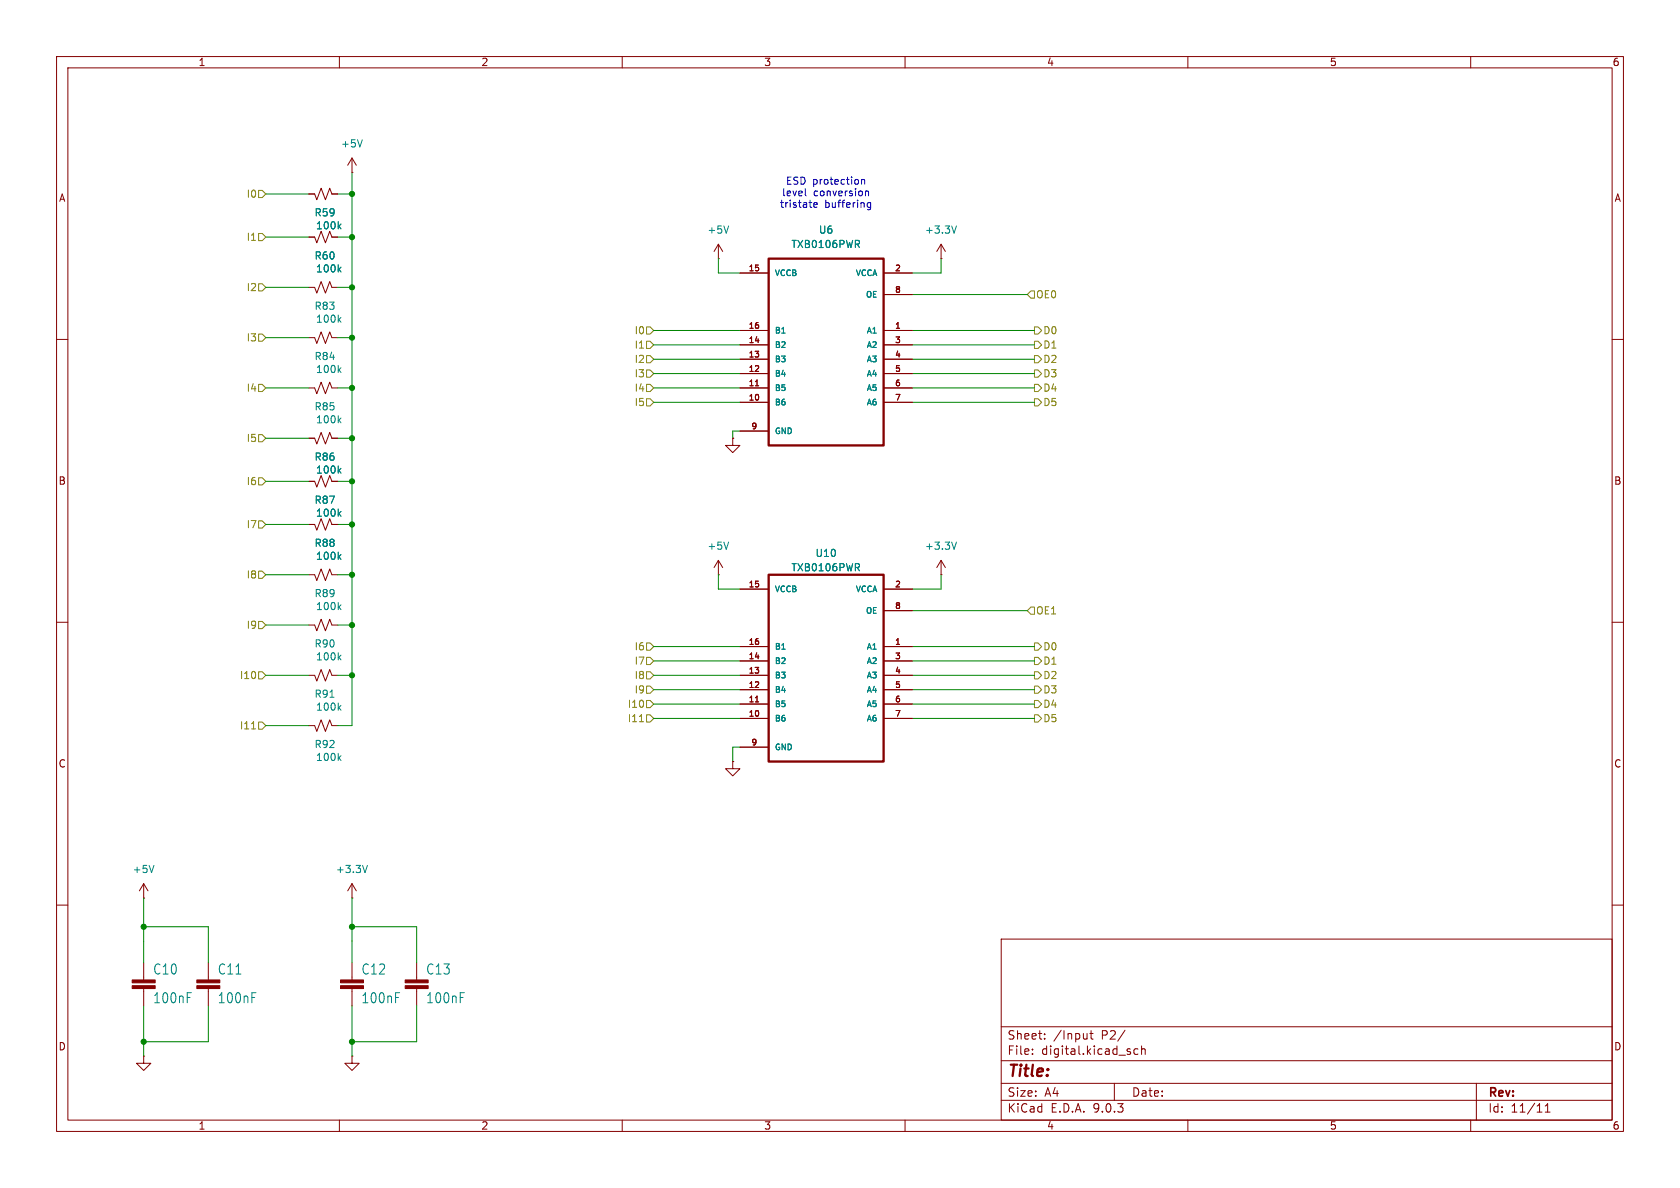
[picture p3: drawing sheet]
<svg xmlns="http://www.w3.org/2000/svg" width="297mm" height="210mm" viewBox="0 0 297 210" stroke-linecap="round" stroke-linejoin="round" font-family="sans-serif">
<g fill="none" stroke="#840000" stroke-width=".18">
<path d="M10 10h277v190h-277zM12 12h273v186h-273zM60 10v2M110 10v2M160 10v2M210 10v2M260 10v2M54.6 34.3h1l.4 1 .8-2 .7 2 .8-2 .4 1h1M62.2 30.5h.1M62.2 27.9v2.6M62.2 27.9l-.7 1.3M62.2 27.9l.8 1.3"/>
<path d="M54.6 50.8h1l.4 1 .8-2 .7 2 .8-2 .4 1h1M54.6 59.7h1l.4 1 .8-2 .7 2 .8-2 .4 1h1M54.6 41.9h1l.4 1 .8-2 .7 2 .8-2 .4 1h1M127 45.7h.1M127 43.2v2.5M127 43.2l-.8 1.3M127 43.2l.8 1.3M130.8 48.3h5.1M130.8 58.4h5.1M156.2 48.3h5.1M156.2 58.4h5.1M156.2 52.1h5.1"/>
<path d="M166.4 45.7h.1M166.4 43.2l-.8 1.3M166.4 43.2l.7 1.3M166.4 43.2v2.5M10 60h2M54.6 77.5h1l.4 1 .8-2 .7 2 .8-2 .4 1h1M54.6 68.6h1l.4 1 .8-2 .7 2 .8-2 .4 1h1M129.5 77.5v1.2h1.3l-1.3 1.3-1.2-1.3h1.2M129.5 77.5h.1M130.8 68.6h5.1M130.8 61h5.1M130.8 63.5h5.1"/>
<path d="M130.8 66h5.1M130.8 71.1h5.1M130.8 76.2h5.1M133.5 68.2h.6M156.2 68.6h5.1M156.2 61h5.1M156.2 63.5h5.1M156.2 66h5.1M156.2 71.1h5.1M285 60h2M54.6 85.1h1l.4 1 .8-2 .7 2 .8-2 .4 1h1M54.6 92.7h1l.4 1 .8-2 .7 2 .8-2 .4 1h1"/>
<path d="M127 99.1l-.8 1.2M127 99.1l.8 1.2M127 99.1v2.5M166.4 99.1v2.5M166.4 99.1l-.8 1.2M166.4 99.1l.7 1.2M10 110h2M54.6 119.4h1l.4 1 .8-2 .7 2 .8-2 .4 1h1M54.6 101.6h1l.4 1 .8-2 .7 2 .8-2 .4 1h1M54.6 110.5h1l.4 1 .8-2 .7 2 .8-2 .4 1h1M127 101.6h.1M130.8 104.1h5.1"/>
<path d="M130.8 114.3h5.1M130.8 116.8h5.1M130.8 119.4h5.1M156.2 104.1h5.1M156.2 114.3h5.1M156.2 116.8h5.1M156.2 119.4h5.1M156.2 108h5.1M166.4 101.6h.1M285 110h2M54.6 128.3h1l.4 1 .8-2 .7 2 .8-2 .4 1h1M129.5 134.6v1.3h1.3l-1.3 1.3-1.2-1.3h1.2"/>
<path d="M129.5 134.6h.1M130.8 121.9h5.1M130.8 124.5h5.1M130.8 127h5.1M130.8 132.1h5.1M133.5 124.1h.6M156.2 121.9h5.1M156.2 124.5h5.1M156.2 127h5.1M25.4 158.8h.1M25.4 156.2l-.8 1.3M25.4 156.2l.8 1.3"/>
<path d="M25.4 156.2v2.6M62.2 158.8h.1M62.2 156.2l-.7 1.3M62.2 156.2l.8 1.3M62.2 156.2v2.6M10 160h2M25.4 170.2v3M25.4 174.8v3M36.8 170.2v3M36.8 174.8v3M62.2 170.2v3M62.2 174.8v3"/>
<path d="M73.7 170.2v3M73.7 174.8v3M177 166h108v32h-108zM285 160h2M25.4 186.7v1.3h1.3l-1.3 1.2-1.3-1.2h1.3M25.4 186.7h.1M60 198v2M62.2 186.7v1.3h1.3l-1.3 1.2-1.2-1.2h1.2M62.2 186.7h.1M110 198v2M160 198v2M177 194.5h108"/>
<path d="M177 191.5h108M177 187.5h108M177 181.5h108M182.5 186.3v.1M182.5 185.5v.1M184.7 183.6v.1M184.7 182.8v.1M192.2 182.7v1M192.2 183.6h-.1M192.7 182.7h.5M192.9 182.2v1.3l.3 .2M197 191.5v3"/>
<path d="M198.9 182.1l-1.3 2M201.2 185.5l-.5-.1-.2 .3v.4l.1 .2h.6M201.8 185.5l.2-.1 .4 .1 .1 .9M201.8 184.9v1.5M210 198v2M260 198v2M261 191.5v6.5M273.2 196.6h.8M273.2 195.5l.4-.4v1.5"/>
</g>
<g fill="none" stroke="#008484" stroke-width=".18">
<path d="M59.9 40l.4 .5M60.3 39.6l-.5 .5M64 24.7l-.4 1.3M128.8 39.9l-.4 1.3M169.1 39.9l-.4 1.3M59.9 56.5l.4 .5M59.9 47.6l.4 .5M60.3 56.1l-.5 .5M60.3 47.2l-.5 .5M151.5 43.2l.4 .6M151.8 42.6l.1 .1-.1 .4M59.9 65.4l.4 .5"/>
<path d="M59.9 74.3l.4 .4M60.3 65l-.5 .5M60.3 73.9l-.5 .5M59.9 83.2l.4 .4M59.9 90.8l.4 .5M59.9 98.4l.4 .5M60.3 82.8l-.5 .5M60.3 90.4l-.5 .5M60.3 98l-.5 .5M128.8 95.8l-.4 1.3M151.8 99.7l.1 .2-.1 .3M169.1 95.8l-.4 1.3"/>
<path d="M59.9 107.3l.4 .5M59.9 116.2l.4 .5M60.3 106.9l-.5 .5M60.3 115.8l-.5 .5M151.5 100.3l.4 .6M58.3 123.3h.8M59.9 125.1l.4 .4M59.9 134l.4 .4M60.3 124.7l-.5 .5M60.3 133.6l-.5 .5M27.2 153l-.4 1.2M65 153l-.5 1.2"/>
<path d="M33.1 175.5h.7M44.5 175.5h.8M69.9 175.5h.8M81.4 175.5h.7"/>
</g>
<path d="M135.9 45.7h20.3v33h-20.3zM135.9 101.6h20.3v33h-20.3z" fill="none" stroke="#840000" stroke-width=".41"/>
<g fill="#840000" stroke="#840000" stroke-width=".18">
<path d="M60.2 173.2h4.1v.5h-4.1z"/>
<path d="M60.2 174.2h4.1v.6h-4.1z"/>
<path d="M71.6 173.2h4.1v.5h-4.1z"/>
<path d="M71.6 174.2h4.1v.6h-4.1z"/>
<path d="M23.4 173.2h4v.5h-4z"/>
<path d="M23.4 174.2h4v.6h-4z"/>
<path d="M34.8 173.2h4.1v.5h-4.1z"/>
<path d="M34.8 174.2h4.1v.6h-4.1z"/>
</g>
<g fill="none" stroke="#848400" stroke-width=".18">
<path d="M45.7 33.7h.7l.6 .6-.6 .6h-.7zM45.7 50.2h.7l.6 .6-.6 .6h-.7zM45.7 41.3h.7l.6 .6-.6 .6h-.7zM45.7 59.1h.7l.6 .6-.6 .6h-.7zM114.3 57.8h.6l.7 .6-.7 .7h-.6zM182.2 51.4h.7v1.3h-.7l-.6-.6zM182.9 57.8h.6l.6 .6-.6 .7h-.6zM45.7 67.9h.7l.6 .7-.6 .6h-.7zM45.7 76.8h.7l.6 .7-.6 .6h-.7zM114.3 60.3h.6l.7 .7-.7 .6h-.6zM114.3 70.5h.6l.7 .6-.7 .7h-.6zM114.3 65.4h.6l.7 .6-.7 .7h-.6z"/>
<path d="M114.3 62.9h.6l.7 .6-.7 .6h-.6zM114.3 67.9h.6l.7 .7-.7 .6h-.6zM182.9 70.5h.6l.6 .6-.6 .7h-.6zM182.9 60.3h.6l.6 .7-.6 .6h-.6zM182.9 65.4h.6l.6 .6-.6 .7h-.6zM182.9 62.9h.6l.6 .6-.6 .6h-.6zM182.9 67.9h.6l.6 .7-.6 .6h-.6zM45.7 92.1h.7l.6 .6-.6 .6h-.7zM45.7 84.5h.7l.6 .6-.6 .6h-.7zM45.7 118.7h.7l.6 .7-.6 .6h-.7zM45.7 109.9h.7l.6 .6-.6 .6h-.7zM45.7 101h.7l.6 .6-.6 .6h-.7z"/>
<path d="M114.3 113.7h.6l.7 .6-.7 .6h-.6zM114.3 118.7h.6l.7 .7-.7 .6h-.6zM114.3 116.2h.6l.7 .6-.7 .7h-.6zM182.2 107.3h.7v1.3h-.7l-.6-.6zM182.9 113.7h.6l.6 .6-.6 .6h-.6zM182.9 118.7h.6l.6 .7-.6 .6h-.6zM182.9 116.2h.6l.6 .6-.6 .7h-.6zM44.5 128.8h.7M45.7 127.6h.7l.6 .7-.6 .6h-.7zM113 127.6h.8M114.3 121.3h.6l.7 .6-.7 .7h-.6zM114.3 126.4h.6l.7 .6-.7 .6h-.6z"/>
<path d="M114.3 123.8h.6l.7 .7-.7 .6h-.6zM182.9 123.8h.6l.6 .7-.6 .6h-.6zM182.9 126.4h.6l.6 .6-.6 .6h-.6zM182.9 121.3h.6l.6 .6-.6 .7h-.6z"/>
</g>
<g fill="none" stroke="#008400" stroke-width=".18">
<path d="M47 34.3h7.6M59.7 34.3h2.5M62.2 30.5v97.8h-2.5M47 59.7h7.6M47 50.8h7.6M47 41.9h7.6M59.7 59.7h2.5M59.7 50.8h2.5M59.7 41.9h2.5M115.6 58.4h15.2M127 45.7v2.6h3.8M161.3 58.4h21.6"/>
<path d="M161.3 52.1h20.3M166.4 45.7v2.6h-5.1M47 68.6h7.6M47 77.5h7.6M59.7 68.6h2.5M59.7 77.5h2.5M115.6 68.6h15.2M115.6 61h15.2M115.6 71.1h15.2M115.6 63.5h15.2M115.6 66h15.2M130.8 76.2h-1.3v1.3"/>
<path d="M161.3 68.6h21.6M161.3 61h21.6M161.3 71.1h21.6M161.3 63.5h21.6M161.3 66h21.6M47 92.7h7.6M47 85.1h7.6M59.7 92.7h2.5M59.7 85.1h2.5M47 119.4h7.6M47 101.6h7.6M47 110.5h7.6"/>
<path d="M59.7 119.4h2.5M59.7 101.6h2.5M59.7 110.5h2.5M115.6 114.3h15.2M115.6 119.4h15.2M115.6 116.8h15.2M127 101.6v2.5h3.8M161.3 114.3h21.6M161.3 119.4h21.6M161.3 116.8h21.6M161.3 108h20.3M166.4 101.6v2.5h-5.1"/>
<path d="M47 128.3h7.6M115.6 127h15.2M115.6 121.9h15.2M115.6 124.5h15.2M130.8 132.1h-1.3v2.5M161.3 127h21.6M161.3 121.9h21.6M161.3 124.5h21.6M25.4 158.8v11.4M62.2 158.8v11.4M25.4 177.8v8.9M25.4 163.8h11.4v6.4"/>
<path d="M36.8 177.8v6.4h-11.4M62.2 177.8v8.9M62.2 163.8h11.5v6.4M73.7 177.8v6.4h-11.5"/>
</g>
<path d="M142.4 33.3v1.1l.1 .2M143.9 36.2l.6-.1-.1-.2-.3-.1-.2 .2v.6h.5M152.3 31.7v.9M152.3 31.8l.2-.1 .3 .1 .1 .8M153 33.8v.8M153 33.9l.2-.1h.3v.8M153.9 35.9l-.4-.1-.2 .3 .1 .5h.5M153.9 35.8v1l-.2 .3-.3-.1" fill="none" stroke="#0000c2" stroke-width=".18"/>
<g fill="#008400" stroke="#008400" stroke-width=".18">
<circle cx="62.2" cy="59.7" r=".46"/>
<circle cx="62.2" cy="50.8" r=".46"/>
<circle cx="62.2" cy="85.1" r=".46"/>
<circle cx="62.2" cy="92.7" r=".46"/>
<circle cx="62.2" cy="110.5" r=".46"/>
<circle cx="62.2" cy="101.6" r=".46"/>
<circle cx="62.2" cy="119.4" r=".46"/>
<circle cx="62.2" cy="68.6" r=".46"/>
<circle cx="62.2" cy="77.5" r=".46"/>
<circle cx="62.2" cy="34.3" r=".46"/>
<circle cx="62.2" cy="41.9" r=".46"/>
<circle cx="25.4" cy="184.2" r=".46"/>
<circle cx="62.2" cy="184.2" r=".46"/>
<circle cx="62.2" cy="163.8" r=".46"/>
<circle cx="25.4" cy="163.8" r=".46"/>
</g>
<text font-size="2.8" fill="#840000" x="178" y="190.9">Title:</text>
<g font-size="2.5" fill="#008484">
<text x="27" y="172.5">C10</text>
<text x="38.4" y="172.5">C11</text>
<text x="63.8" y="172.5">C12</text>
<text x="75.2" y="172.5">C13</text>
<text x="27" y="177.6">100nF</text>
<text x="38.4" y="177.6">100nF</text>
<text x="63.8" y="177.6">100nF</text>
<text x="75.2" y="177.6">100nF</text>
</g>
<g font-size="2.1" fill="#840000">
<text x="178" y="184">Sheet:</text>
<text x="186.2" y="184">/Input</text>
<text x="194.7" y="184">P2/</text>
<text x="178" y="186.7">File:</text>
<text x="184.1" y="186.7">digital.kicad_sch</text>
<text x="178" y="196.9">KiCad</text>
<text x="178" y="194.1">Size:</text>
<text x="184.7" y="194.1">A4</text>
<text x="185.7" y="196.9">E.D.A.</text>
<text x="193.3" y="196.9">9.0.3</text>
<text x="200" y="194.1">Date:</text>
<text x="263" y="194.3">Rev:</text>
<text x="263" y="196.9">Id:</text>
<text x="267.1" y="196.9">11/11</text>
</g>
<g font-size="1.8" fill="#840000">
<text x="35" y="11.9">1</text>
<text x="85" y="11.9">2</text>
<text x="135" y="11.9">3</text>
<text x="185" y="11.9">4</text>
<text x="235" y="11.9">5</text>
<text x="285" y="11.9">6</text>
<text x="10.3" y="35.9">A</text>
<text x="285.3" y="35.9">A</text>
<text x="10.3" y="85.9">B</text>
<text x="285.3" y="85.9">B</text>
<text x="10.3" y="135.9">C</text>
<text x="285.3" y="135.9">C</text>
<text x="10.3" y="185.9">D</text>
<text x="285.3" y="185.9">D</text>
<text x="35" y="199.9">1</text>
<text x="85" y="199.9">2</text>
<text x="135" y="199.9">3</text>
<text x="185" y="199.9">4</text>
<text x="235" y="199.9">5</text>
<text x="285" y="199.9">6</text>
</g>
<g font-size="1.8" fill="#008484">
<text x="60.2" y="26.3">+5V</text>
<text x="55.5" y="38.5">R59</text>
<text x="55.8" y="40.7">100k</text>
<text x="125" y="41.5">+5V</text>
<text x="144.7" y="41.5">U6</text>
<text x="163.4" y="41.5">+3.3V</text>
<text x="55.5" y="46.1">R60</text>
<text x="139.8" y="44">TXB0106PWR</text>
<text x="55.8" y="48.4">100k</text>
<text x="55.5" y="55">R83</text>
<text x="55.8" y="57.3">100k</text>
<text x="55.5" y="63.9">R84</text>
<text x="55.8" y="66.1">100k</text>
<text x="55.5" y="72.7">R85</text>
<text x="55.8" y="75">100k</text>
<text x="55.5" y="81.6">R86</text>
<text x="55.8" y="83.9">100k</text>
<text x="55.5" y="89.3">R87</text>
<text x="55.8" y="91.5">100k</text>
<text x="55.5" y="96.9">R88</text>
<text x="55.8" y="99.2">100k</text>
<text x="125" y="97.4">+5V</text>
<text x="139.8" y="101.2">TXB0106PWR</text>
<text x="144.1" y="98.7">U10</text>
<text x="163.4" y="97.4">+3.3V</text>
<text x="55.5" y="105.8">R89</text>
<text x="55.8" y="108.1">100k</text>
<text x="55.5" y="114.7">R90</text>
<text x="55.8" y="116.9">100k</text>
<text x="55.5" y="123.5">R91</text>
<text x="55.8" y="125.8">100k</text>
<text x="55.5" y="132.4">R92</text>
<text x="55.8" y="134.7">100k</text>
<text x="23.4" y="154.5">+5V</text>
<text x="59.3" y="154.5">+3.3V</text>
</g>
<g font-size="1.8" fill="#848400">
<text x="43.5" y="35.2">I0</text>
<text x="43.5" y="42.8">I1</text>
<text x="43.5" y="51.7">I2</text>
<text x="183.1" y="52.9">OE0</text>
<text x="112.1" y="59.3">I0</text>
<text x="184.3" y="59.3">D0</text>
<text x="43.5" y="60.6">I3</text>
<text x="112.1" y="61.8">I1</text>
<text x="112.1" y="64.4">I2</text>
<text x="184.3" y="61.8">D1</text>
<text x="184.3" y="64.4">D2</text>
<text x="43.5" y="69.4">I4</text>
<text x="112.1" y="72">I5</text>
<text x="112.1" y="66.9">I3</text>
<text x="112.1" y="69.4">I4</text>
<text x="184.3" y="72">D5</text>
<text x="184.3" y="66.9">D3</text>
<text x="184.3" y="69.4">D4</text>
<text x="43.5" y="78.3">I5</text>
<text x="43.5" y="86">I6</text>
<text x="43.5" y="93.6">I7</text>
<text x="43.5" y="102.5">I8</text>
<text x="43.5" y="111.4">I9</text>
<text x="183.1" y="108.8">OE1</text>
<text x="112.1" y="115.2">I6</text>
<text x="112.1" y="117.7">I7</text>
<text x="184.3" y="115.2">D0</text>
<text x="184.3" y="117.7">D1</text>
<text x="42.3" y="120.2">I10</text>
<text x="110.9" y="125.3">I10</text>
<text x="112.1" y="120.2">I8</text>
<text x="112.1" y="122.8">I9</text>
<text x="184.3" y="125.3">D4</text>
<text x="184.3" y="122.8">D3</text>
<text x="184.3" y="120.2">D2</text>
<text x="42.3" y="129.1">I11</text>
<text x="110.9" y="127.9">I11</text>
<text x="184.3" y="127.9">D5</text>
</g>
<g font-size="1.8" fill="#0000c2">
<text x="138.1" y="34.9">level</text>
<text x="138.8" y="32.9">ESD protection</text>
<text x="143.8" y="34.9">conversion</text>
<text x="137.8" y="36.9">tristate</text>
<text x="145.8" y="36.9">buffering</text>
</g>
<g font-size="1.4" fill="#840000">
<text x="132.3" y="48">15</text>
<text x="158.1" y="48">2</text>
<text x="158.1" y="51.8">8</text>
<text x="132.3" y="58.2">16</text>
<text x="158.1" y="58.2">1</text>
<text x="132.3" y="60.7">14</text>
<text x="132.3" y="63.2">13</text>
<text x="132.3" y="65.8">12</text>
<text x="158.1" y="60.7">3</text>
<text x="158.1" y="63.2">4</text>
<text x="158.1" y="65.8">5</text>
<text x="132.3" y="68.3">11</text>
<text x="132.3" y="70.9">10</text>
<text x="158.1" y="68.3">6</text>
<text x="158.1" y="70.9">7</text>
<text x="132.7" y="75.9">9</text>
<text x="132.3" y="103.9">15</text>
<text x="158.1" y="103.9">2</text>
<text x="158.1" y="107.7">8</text>
<text x="132.3" y="114">16</text>
<text x="132.3" y="116.6">14</text>
<text x="132.3" y="119.1">13</text>
<text x="158.1" y="114">1</text>
<text x="158.1" y="116.6">3</text>
<text x="158.1" y="119.1">4</text>
<text x="132.3" y="121.7">12</text>
<text x="132.3" y="124.2">11</text>
<text x="158.1" y="121.7">5</text>
<text x="158.1" y="124.2">6</text>
<text x="132.3" y="126.7">10</text>
<text x="132.7" y="131.8">9</text>
<text x="158.1" y="126.7">7</text>
</g>
<g font-size="1.4" fill="#008484">
<text x="136.9" y="49">VCCB</text>
<text x="151.2" y="49">VCCA</text>
<text x="153" y="52.8">OE</text>
<text x="136.9" y="59.2">B1</text>
<text x="153.1" y="59.2">A1</text>
<text x="136.9" y="61.7">B2</text>
<text x="136.9" y="64.2">B3</text>
<text x="153.1" y="61.7">A2</text>
<text x="153.1" y="64.2">A3</text>
<text x="136.9" y="66.8">B4</text>
<text x="136.9" y="69.3">B5</text>
<text x="136.9" y="71.9">B6</text>
<text x="153.1" y="66.8">A4</text>
<text x="153.1" y="69.3">A5</text>
<text x="153.1" y="71.9">A6</text>
<text x="136.9" y="76.9">GND</text>
<text x="136.9" y="104.9">VCCB</text>
<text x="151.2" y="104.9">VCCA</text>
<text x="153" y="108.7">OE</text>
<text x="136.9" y="115">B1</text>
<text x="136.9" y="117.6">B2</text>
<text x="153.1" y="115">A1</text>
<text x="153.1" y="117.6">A2</text>
<text x="136.9" y="120.1">B3</text>
<text x="136.9" y="122.7">B4</text>
<text x="136.9" y="125.2">B5</text>
<text x="153.1" y="120.1">A3</text>
<text x="153.1" y="122.7">A4</text>
<text x="153.1" y="125.2">A5</text>
<text x="136.9" y="127.7">B6</text>
<text x="153.1" y="127.7">A6</text>
<text x="136.9" y="132.8">GND</text>
</g>
</svg>
